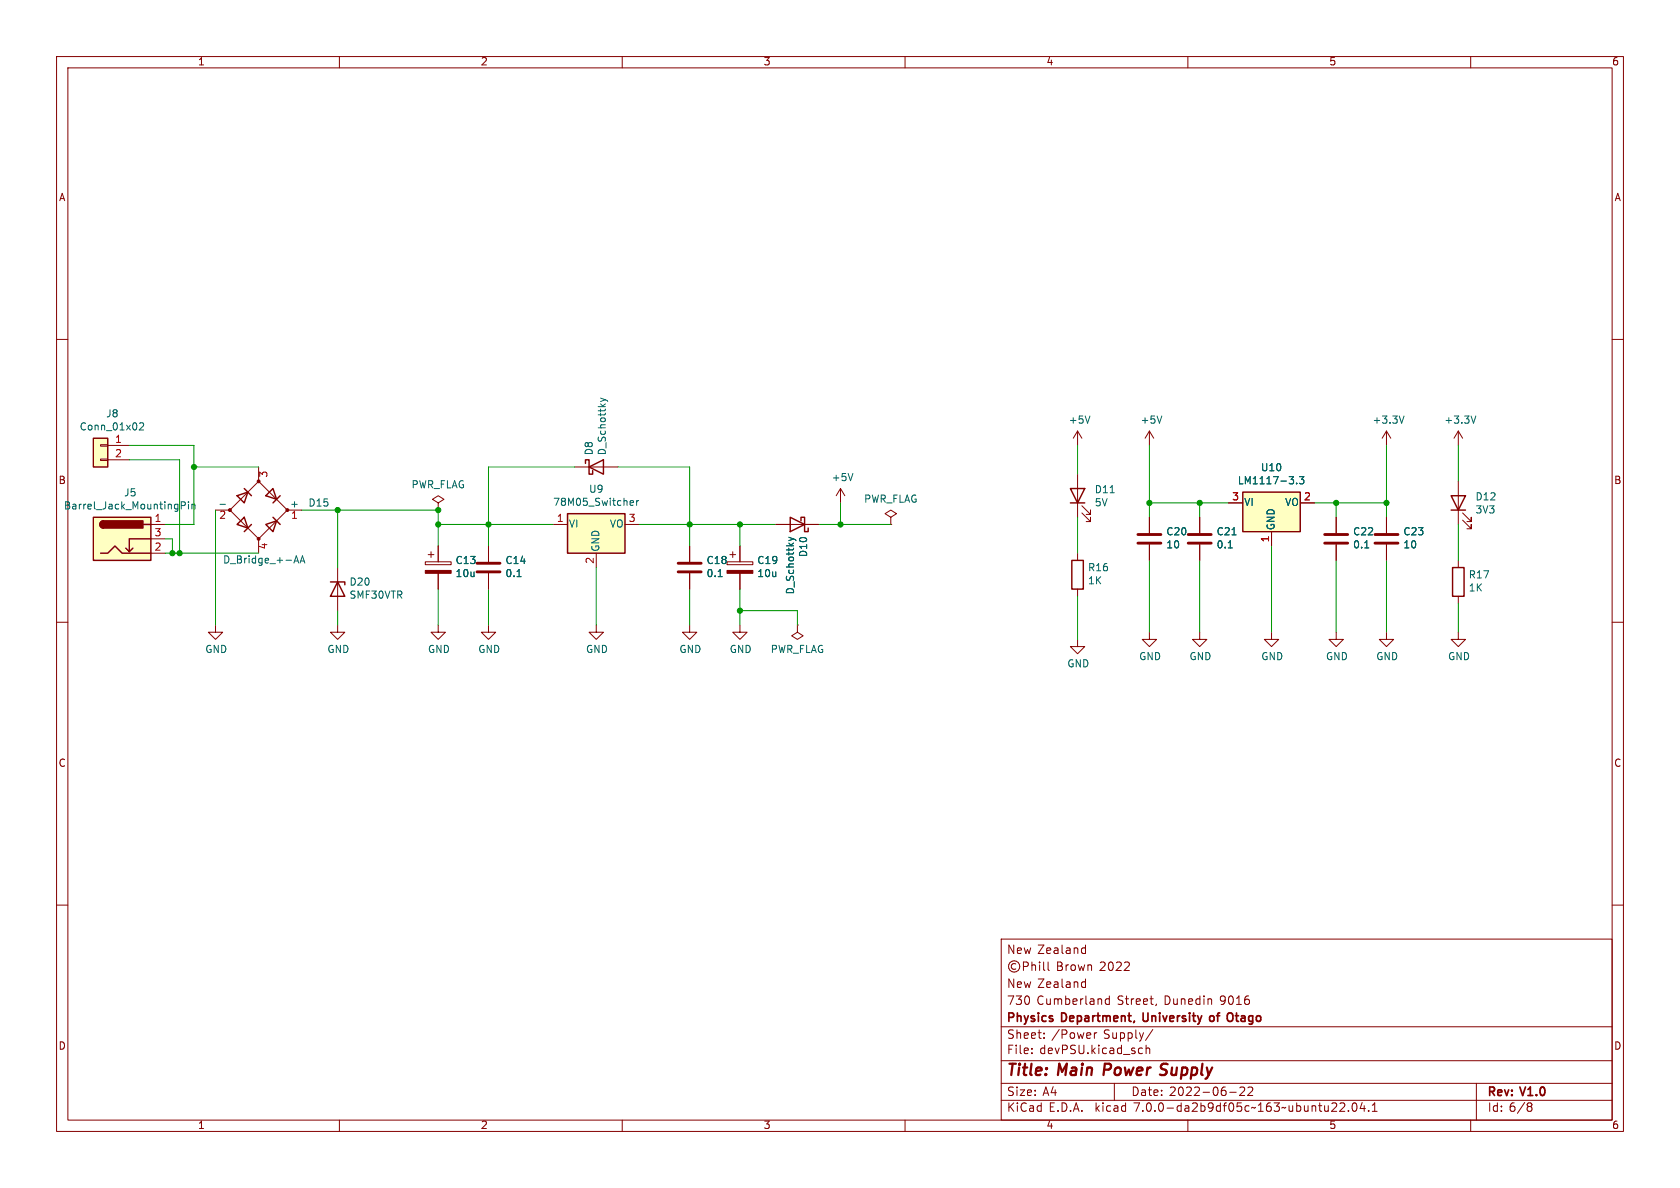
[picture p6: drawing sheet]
<svg xmlns="http://www.w3.org/2000/svg" width="297mm" height="210mm" viewBox="0 0 297 210" stroke-linecap="round" stroke-linejoin="round" font-family="sans-serif">
<g fill="none" stroke="#840000" stroke-width=".18">
<path d="M10 10h277v190h-277zM12 12h273v186h-273zM60 10v2M110 10v2M160 10v2M210 10v2M260 10v2M10 60h2M285 60h2M17.8 78.6h1.2v.3h-1.2zM19 78.7h3.9M190.5 76.2v2.5"/>
<path d="M190.5 76.2l-.8 1.3M190.5 76.2l.8 1.3M203.2 76.2v2.5M203.2 76.2l-.8 1.3M203.2 76.2l.8 1.3M245.1 76.2v2.5M245.1 76.2l-.8 1.3M245.1 76.2l.8 1.3M257.8 76.2v2.5M257.8 76.2l-.8 1.3M257.8 76.2l.8 1.3M17.8 81.2h1.2v.2h-1.2z"/>
<path d="M19 81.3h3.9M26.7 92.7h2.5M26.7 97.8h2.5M26.7 95.3h2.5M38.1 90.2h2.5M45.7 85.1l5.1 5.1-5.1 5.1-5.1-5.1zM45.7 82.6v2.5M45.7 95.3v2.5M50.8 90.2h2.5M75.2 99.3h4.6v.5h-4.6zM75.7 98h1M76.2 97.5v1.1"/>
<path d="M77.5 88.9l1-.6-1-.7-1 .7 1 .6v1.3M77.5 90.2h.1M77.5 96.5v2.8M86.4 96.5v2.8M97.8 92.7h2.5M101.6 82.6h7.6M105.4 97.8v2.5M110.5 92.7h2.5M121.9 96.5v2.8M128.5 99.3h4.6v.5h-4.6zM129 98h1M129.5 97.5v1.1"/>
<path d="M130.8 96.5v2.8M137.2 92.7h7.6M148.6 86.4l-.8 1.2M148.6 86.4v2.5M148.6 86.4l.8 1.2M157.5 91.4l1-.6-1-.6-1 .6 1 .6v1.3M157.5 92.7h.1M190.5 83.8v7.6M190.5 97.8v1.3M191.3 90.7l1.5 1.5v-.8v.8h-.8M191.3 89.4l1.5 1.5v-.7v.7h-.8M203.2 91.4v2.8"/>
<path d="M203.2 96.3v2.8M212.1 91.4v2.8M212.1 96.3v2.8M217.2 88.9h2.5M224.8 94v2.5M229.9 88.9h2.5M236.2 91.4v2.8M236.2 96.3v2.8M245.1 91.4v2.8M245.1 96.3v2.8M257.8 85.1v7.6M257.8 99.1v1.2"/>
<path d="M258.6 91.9l1.5 1.6v-.8v.8h-.8M258.6 90.7l1.5 1.5v-.8v.8h-.8M10 110h2M38.1 110.5v1.3h1.3l-1.3 1.2-1.3-1.2h1.3M59.7 110.5v1.3h1.3l-1.3 1.2-1.3-1.2h1.3M59.7 100.3v7.7M77.5 110.5v1.3h1.2l-1.2 1.2-1.3-1.2h1.3M77.5 101.3v2.8M86.4 110.5v1.3h1.2l-1.2 1.2-1.3-1.2h1.3M86.4 101.3v2.8M105.4 110.5v1.3h1.3l-1.3 1.2-1.3-1.2h1.3M121.9 110.5v1.3h1.3l-1.3 1.2-1.3-1.2h1.3"/>
<path d="M121.9 101.3v2.8M130.8 110.5v1.3h1.3l-1.3 1.2-1.3-1.2h1.3M130.8 101.3v2.8M141 110.5v1.3l1 .6-1 .6-1-.6 1-.6M141 110.5h.1M190.5 113v1.3h1.3l-1.3 1.3-1.3-1.3h1.3M190.5 104.1v1.3M203.2 111.8v1.2h1.3l-1.3 1.3-1.3-1.3h1.3M212.1 111.8v1.2h1.3l-1.3 1.3-1.3-1.3h1.3M224.8 111.8v1.2h1.3l-1.3 1.3-1.3-1.3h1.3M236.2 111.8v1.2h1.3l-1.3 1.3-1.3-1.3h1.3M245.1 111.8v1.2h1.3l-1.3 1.3-1.3-1.3h1.3"/>
<path d="M257.8 111.8v1.2h1.3l-1.3 1.3-1.3-1.3h1.3M257.8 105.4v1.3M285 110h2M10 160h2M285 160h2M177 166h108v32h-108zM179.6 170.4a.52 .52 0 0 0-.8 .4 .52 .52 0 0 0 .8 .5M180.9 170.8h.7l.2-.2-.1-.4-.2-.1h-.6v1.5M182.4 170.1v1.5M182.4 170.7l.2-.1h.4l.1 1M183.8 170.1v.1M183.8 170.6v1"/>
<path d="M184.5 170.1v1.2l.2 .3M185.3 170.1v1.2l.2 .3M191.5 173.6h.4M191.5 167.6h.4M191.9 167.1v1.5M191.9 173.1v1.5M191.9 174.5l-.4 .1M191.9 168.5l-.4 .1M196.1 176.1v1.5M196.1 176.6h-.4l-.3 .2v.5l.1 .2h.6M204.4 177.5l-.1 .3M60 198v2"/>
<path d="M110 198v2M160 198v2M177 194.5h108M177 191.5h108M177 187.5h108M177 181.5h108M182.4 186.1v.2M182.4 185.3v.2M184.6 183.4v.2M184.6 182.6v.2M193.5 182.6v1M193.9 182.6h-.3l-.1 .2"/>
<path d="M197 191.5v3M201.8 185.3h.2M202 186.2l-.2 .1M202.6 184.8v1.5M202.6 185.4l.2-.1h.4l.1 1M203.8 182l-1.3 1.9M210 198v2M217.4 193.1h1.1M219.2 192.3l.6-.1 .2 .1v.3l-.9 1.1h.9M220.6 192.3l.6-.1 .2 .1 .1 .3-1 1.1h1M236.9 195.1l.6-.1 .2 .1v.3l-.9 1.1h.9M238.4 196.3v.2"/>
<path d="M239.2 195h.2a.81 .81 0 0 1 .6 .6 .81 .81 0 0 1-.3 .8l-.2 .1a.81 .81 0 0 1-.6-.7 .81 .81 0 0 1 .3-.8zM240.8 194.9l-.3 1.1h.9M241.2 195.5v1M242 196.3v.2M242.6 196.5h.9M242.6 195.4l.4-.4v1.5M260 198v2M261 191.5v6.5M270.3 195.6h.2M270.5 195.6l.3 .1v.5l-.3 .3h-.2M270.5 195l.3 .2-.3 .4"/>
<circle cx="179.3" cy="170.8" r="1"/>
</g>
<path d="M205.3 190h.5M205.4 188.9l.5 .2M206.1 188h-.4l-.3 .2" fill="none" stroke="#840000" stroke-width=".4"/>
<path d="M214.3 179.6h-.3l-.2 .2 .1 .6 .4 .2M217.3 179.1h.3l.3 .2M217.9 180.3l-.3 .3h-.3" fill="none" stroke="#840000" stroke-width=".3"/>
<g fill="none" stroke="#840000" stroke-width=".25">
<path d="M16.5 77.5h2.5v5.1h-2.5zM16.5 91.4h10.2v7.7h-10.2zM17.8 97.8h1.2l1.3-1.3 1.3 1.3h5.1M18.3 92.1a.64 .64 0 0 0-.6 .6 .64 .64 0 0 0 .6 .6M23.5 96.9l-.6 .6M25.4 92.7h1.3M26.7 95.3h-3.8v2.2l-.7-.6M41.9 87.6l1.9-.6-.6 1.9zM41.9 92.7l1.3-1.3 .6 1.9zM43.2 86.4l1.2 1.2M44.4 92.7l-1.2 1.3M47 87.6l1.3-1.2 .6 1.9z"/>
<path d="M47 92.7l1.9-.6-.6 1.9zM48.3 91.4l1.2 1.3M49.5 87.6l-1.2 1.3M100.3 90.8h10.2v7h-10.2zM103.5 81.9v-.6h.6v2.5h.7v-.6M104.1 82.6l2.6-1.3v2.5zM139.7 91.4l2.5 1.3-2.5 1.3zM141.6 92.1v-.7h.6v2.6h.7v-.7M189.2 86.4h2.6l-1.3 2.5zM189.2 88.9h2.6M189.5 99.1h2v5h-2zM219.7 87h10.2v7h-10.2z"/>
<path d="M256.5 87.6h2.6l-1.3 2.6zM256.5 90.2h2.6M58.4 102.9h2.6v.5M59.7 102.9l1.3 2.5h-2.6zM256.8 100.3h2v5.1h-2z"/>
</g>
<g fill="none" stroke="#006464" stroke-width=".18">
<path d="M24.7 74.9l.5-.2 .2 .4-.8 .9h.8M106.2 70.4l.8 .3M107 70.7l-.8 .3M107 70.7l.4 .3M192.7 73.5l-.4 1.3M205.4 73.5l-.4 1.3M248.2 73.5l-.4 1.3M260.9 73.5l-.4 1.3M32 89.4l.7-.1 .1-.2-.1-.3-.7-.1v1.3M33.3 88.7v.1M33.3 89.1v.9M33.9 89.3l.2-.2 .3 .1 .1 .8"/>
<path d="M33.9 89.1v.9M38.9 89.2h1M52 99.5l.4-1.2 .4 1.2M52.1 99.2h.6M53 99.5l.5-1.2 .4 1.2M53.2 99.2h.6M111.5 89.3h.4M111.5 88.6l.3-.1 .2 .3-.6 .1M112.5 88.5v.8M112.9 88.5l-.4 .2M139.4 95l.9 .3M140.3 95.3l-.9 .3"/>
<path d="M140.3 95.3l.4 .3M150.8 83.7l-.4 1.3M217.1 96.9h.8M229.2 85.4v.1M229.7 84.3h.8l-.4 .4 .3 .2v.5l-.1 .1-.6-.1M241.3 96.9h.7M91.4 101.9h.7M127 101.9h.7"/>
</g>
<g fill="#840000" stroke="#840000" stroke-width=".18">
<path d="M128.5 100.8h4.6v.5h-4.6z"/>
<path d="M75.2 100.8h4.6v.5h-4.6z"/>
<circle cx="40.6" cy="90.2" r=".25"/>
<circle cx="45.7" cy="95.2" r=".25"/>
<circle cx="45.7" cy="85.1" r=".25"/>
<circle cx="50.8" cy="90.2" r=".25"/>
</g>
<g fill="#ffffc2" stroke="#ffffc2" stroke-width=".18">
<path d="M219.7 87h10.2v7h-10.2z"/>
<path d="M16.5 91.4h10.2v7.7h-10.2z"/>
<path d="M16.5 77.5h2.5v5.1h-2.5z"/>
<path d="M100.3 90.8h10.2v7h-10.2z"/>
</g>
<path d="M84.3 99.6h4.1M119.9 99.6h4.1M201.2 96h4M201.2 94.5h4M210.1 96h4M210.1 94.5h4M234.2 96h4.1M234.2 94.5h4.1M243.1 96h4M243.1 94.5h4M84.3 101.1h4.1M119.9 101.1h4.1" fill="none" stroke="#840000" stroke-width=".51"/>
<g fill="#840000" stroke="#840000" stroke-width=".25">
<path d="M17.8 92.3l.5-.2v1.2a.63 .63 0 0 1-.6-.3 .63 .63 0 0 1 .1-.7z"/>
<path d="M18.3 92.1h7v1.2h-7z"/>
</g>
<g fill="none" stroke="#009600" stroke-width=".18">
<path d="M22.9 78.7h11.4v14h-5.1M190.5 78.7v5.1M203.2 78.7v12.7M245.1 78.7v12.7M257.8 78.7v6.4M22.9 81.3h8.8v16.5M29.2 95.3h1.3v2.5M29.2 97.8h16.5M34.3 82.6h11.4M38.1 90.2v20.3M53.3 90.2h24.2v6.3M59.7 90.2v10.1"/>
<path d="M77.5 92.7h20.3M101.6 82.6h-15.2v13.9M109.2 82.6h12.7v13.9M113 92.7h24.2M130.8 92.7v3.8M144.8 92.7h12.7M148.6 88.9v3.8M190.5 91.4v6.4M203.2 99.1v12.7M203.2 88.9h14M212.1 88.9v2.5M212.1 99.1v12.7"/>
<path d="M224.8 96.5v15.3M232.4 88.9h12.7M236.2 88.9v2.5M236.2 99.1v12.7M245.1 99.1v12.7M257.8 92.7v6.4M59.7 108v2.5M77.5 104.1v6.4M86.4 104.1v6.4M105.4 100.3v10.2M121.9 104.1v6.4M130.8 108h10.2v2.5"/>
<path d="M130.8 104.1v6.4M190.5 105.4v7.6M257.8 106.7v5.1"/>
</g>
<g fill="#009600" stroke="#009600" stroke-width=".18">
<circle cx="86.4" cy="92.7" r=".46"/>
<circle cx="130.8" cy="108" r=".46"/>
<circle cx="121.9" cy="92.7" r=".46"/>
<circle cx="148.6" cy="92.7" r=".46"/>
<circle cx="130.8" cy="92.7" r=".46"/>
<circle cx="245.1" cy="88.9" r=".46"/>
<circle cx="236.2" cy="88.9" r=".46"/>
<circle cx="212.1" cy="88.9" r=".46"/>
<circle cx="203.2" cy="88.9" r=".46"/>
<circle cx="30.5" cy="97.8" r=".46"/>
<circle cx="31.7" cy="97.8" r=".46"/>
<circle cx="59.7" cy="90.2" r=".46"/>
<circle cx="34.3" cy="82.6" r=".46"/>
<circle cx="77.5" cy="92.7" r=".46"/>
<circle cx="77.5" cy="90.2" r=".46"/>
</g>
<g font-size="2.8" fill="#840000">
<text x="178" y="190.8">Title:</text>
<text x="187.1" y="190.8">Main</text>
<text x="195.8" y="190.8">Power</text>
<text x="206.4" y="190.8">Supply</text>
</g>
<g font-size="2.1" fill="#840000">
<text x="178" y="168.9">New Zealand</text>
<text x="186.7" y="171.9">Brown</text>
<text x="194.4" y="171.9">2022</text>
<text x="178" y="177.9">730</text>
<text x="178" y="174.9">New Zealand</text>
<text x="183.3" y="177.9">Cumberland</text>
<text x="197.5" y="177.9">Street,</text>
<text x="205.9" y="177.9">Dunedin</text>
<text x="215.8" y="177.9">9016</text>
<text x="178" y="183.9">Sheet:</text>
<text x="178" y="181.1">Physics</text>
<text x="185.9" y="183.9">/Power</text>
<text x="187.8" y="181.1">Department,</text>
<text x="195.1" y="183.9">Supply/</text>
<text x="202.6" y="181.1">University</text>
<text x="214.9" y="181.1">of</text>
<text x="218.5" y="181.1">Otago</text>
<text x="178" y="186.6">File:</text>
<text x="183.8" y="186.6">devPSU.kicad_sch</text>
<text x="178" y="196.8">KiCad</text>
<text x="178" y="194">Size:</text>
<text x="184.3" y="194">A4</text>
<text x="185.4" y="196.8">E.D.A.</text>
<text x="193.7" y="196.8">kicad</text>
<text x="200" y="194">Date:</text>
<text x="200.6" y="196.8">7.0.0-da2b9df05c~163~ubuntu22.04.1</text>
<text x="206.7" y="194">2022-06-22</text>
<text x="263" y="194.2">Rev:</text>
<text x="263" y="196.8">Id: 6/8</text>
<text x="269" y="194.2">V1.0</text>
</g>
<g font-size="1.8" fill="#840000">
<text x="35" y="11.8">1</text>
<text x="85" y="11.8">2</text>
<text x="135" y="11.8">3</text>
<text x="185" y="11.8">4</text>
<text x="235" y="11.8">5</text>
<text x="285" y="11.8">6</text>
<text x="10.4" y="35.8">A</text>
<text x="285.4" y="35.8">A</text>
<text x="10.3" y="85.8">B</text>
<text x="285.3" y="85.8">B</text>
<text x="10.3" y="135.8">C</text>
<text x="285.3" y="135.8">C</text>
<text x="10.3" y="185.8">D</text>
<text x="285.3" y="185.8">D</text>
<text x="35" y="199.8">1</text>
<text x="85" y="199.8">2</text>
<text x="135" y="199.8">3</text>
<text x="185" y="199.8">4</text>
<text x="235" y="199.8">5</text>
<text x="285" y="199.8">6</text>
</g>
<g font-size="1.8" fill="#006464">
<text x="14" y="76.4">Conn_01x02</text>
<text x="18.7" y="74.1">J8</text>
<text x="188.9" y="75.2">+5V</text>
<text x="201.6" y="75.2">+5V</text>
<text x="242.6" y="75.2">+3.3V</text>
<text x="255.3" y="75.2">+3.3V</text>
<text x="105.1" y="80.5" transform="rotate(-90 105.1 80.5)">D8</text>
<text x="107.4" y="80.5" transform="rotate(-90 107.4 80.5)">D_Schottky</text>
<text x="222.9" y="83.6">U10</text>
<text x="21.9" y="88">J5</text>
<text x="51.2" y="89.9">+</text>
<text x="54.5" y="89.8">D15</text>
<text x="72.7" y="86.6">PWR_FLAG</text>
<text x="97.7" y="89.7">78M05_Switcher</text>
<text x="104.1" y="87.4">U9</text>
<text x="147" y="85.3">+5V</text>
<text x="152.7" y="89.1">PWR_FLAG</text>
<text x="193.5" y="87.5">D11</text>
<text x="193.5" y="89.8">5V</text>
<text x="218.8" y="85.9">LM1117-3.3</text>
<text x="220" y="89.7">VI</text>
<text x="227.1" y="89.7">VO</text>
<text x="260.8" y="88.7">D12</text>
<text x="11.2" y="90.3">Barrel_Jack_MountingPin</text>
<text x="100.6" y="93.5">VI</text>
<text x="107.7" y="93.5">VO</text>
<text x="206.1" y="94.9">C20</text>
<text x="215" y="94.9">C21</text>
<text x="225.6" y="93.7" transform="rotate(-90 225.6 93.7)">GND</text>
<text x="239.1" y="94.9">C22</text>
<text x="248" y="94.9">C23</text>
<text x="260.8" y="91">3V3</text>
<text x="39.4" y="99.9">D_Bridge_+-AA</text>
<text x="80.5" y="100">C13</text>
<text x="89.3" y="100">C14</text>
<text x="106.2" y="97.5" transform="rotate(-90 106.2 97.5)">GND</text>
<text x="124.8" y="100">C18</text>
<text x="133.8" y="100">C19</text>
<text x="143" y="98.5" transform="rotate(-90 143 98.5)">D10</text>
<text x="192.3" y="101.3">R16</text>
<text x="206.1" y="97.2">10</text>
<text x="215" y="97.2">0.1</text>
<text x="239.1" y="97.2">0.1</text>
<text x="248" y="97.2">10</text>
<text x="61.7" y="103.8">D20</text>
<text x="61.7" y="106.1">SMF30VTR</text>
<text x="80.5" y="102.3">10u</text>
<text x="89.3" y="102.3">0.1</text>
<text x="124.8" y="102.3">0.1</text>
<text x="133.8" y="102.3">10u</text>
<text x="140.7" y="105.1" transform="rotate(-90 140.7 105.1)">D_Schottky</text>
<text x="192.3" y="103.6">1K</text>
<text x="259.6" y="102.5">R17</text>
<text x="259.6" y="104.8">1K</text>
<text x="36.2" y="115.7">GND</text>
<text x="57.8" y="115.7">GND</text>
<text x="75.6" y="115.7">GND</text>
<text x="84.5" y="115.7">GND</text>
<text x="103.5" y="115.7">GND</text>
<text x="120" y="115.7">GND</text>
<text x="128.9" y="115.7">GND</text>
<text x="136.2" y="115.7">PWR_FLAG</text>
<text x="188.6" y="118.2">GND</text>
<text x="201.3" y="117">GND</text>
<text x="210.2" y="117">GND</text>
<text x="222.9" y="117">GND</text>
<text x="234.3" y="117">GND</text>
<text x="243.2" y="117">GND</text>
<text x="255.9" y="117">GND</text>
</g>
<g font-size="1.8" fill="#a90000">
<text x="20.3" y="78.5">1</text>
<text x="20.3" y="81">2</text>
<text x="47.6" y="84.5" transform="rotate(-90 47.6 84.5)">3</text>
<text x="217.8" y="88.6">3</text>
<text x="230.5" y="88.6">2</text>
<text x="27.3" y="92.5">1</text>
<text x="27.3" y="95">3</text>
<text x="38.7" y="92.1">2</text>
<text x="51.4" y="92.1">1</text>
<text x="98.4" y="92.5">1</text>
<text x="111.1" y="92.5">3</text>
<text x="224.5" y="95.9" transform="rotate(-90 224.5 95.9)">1</text>
<text x="27.3" y="97.5">2</text>
<text x="47.6" y="97.2" transform="rotate(-90 47.6 97.2)">4</text>
<text x="105.2" y="99.7" transform="rotate(-90 105.2 99.7)">2</text>
</g>
</svg>
